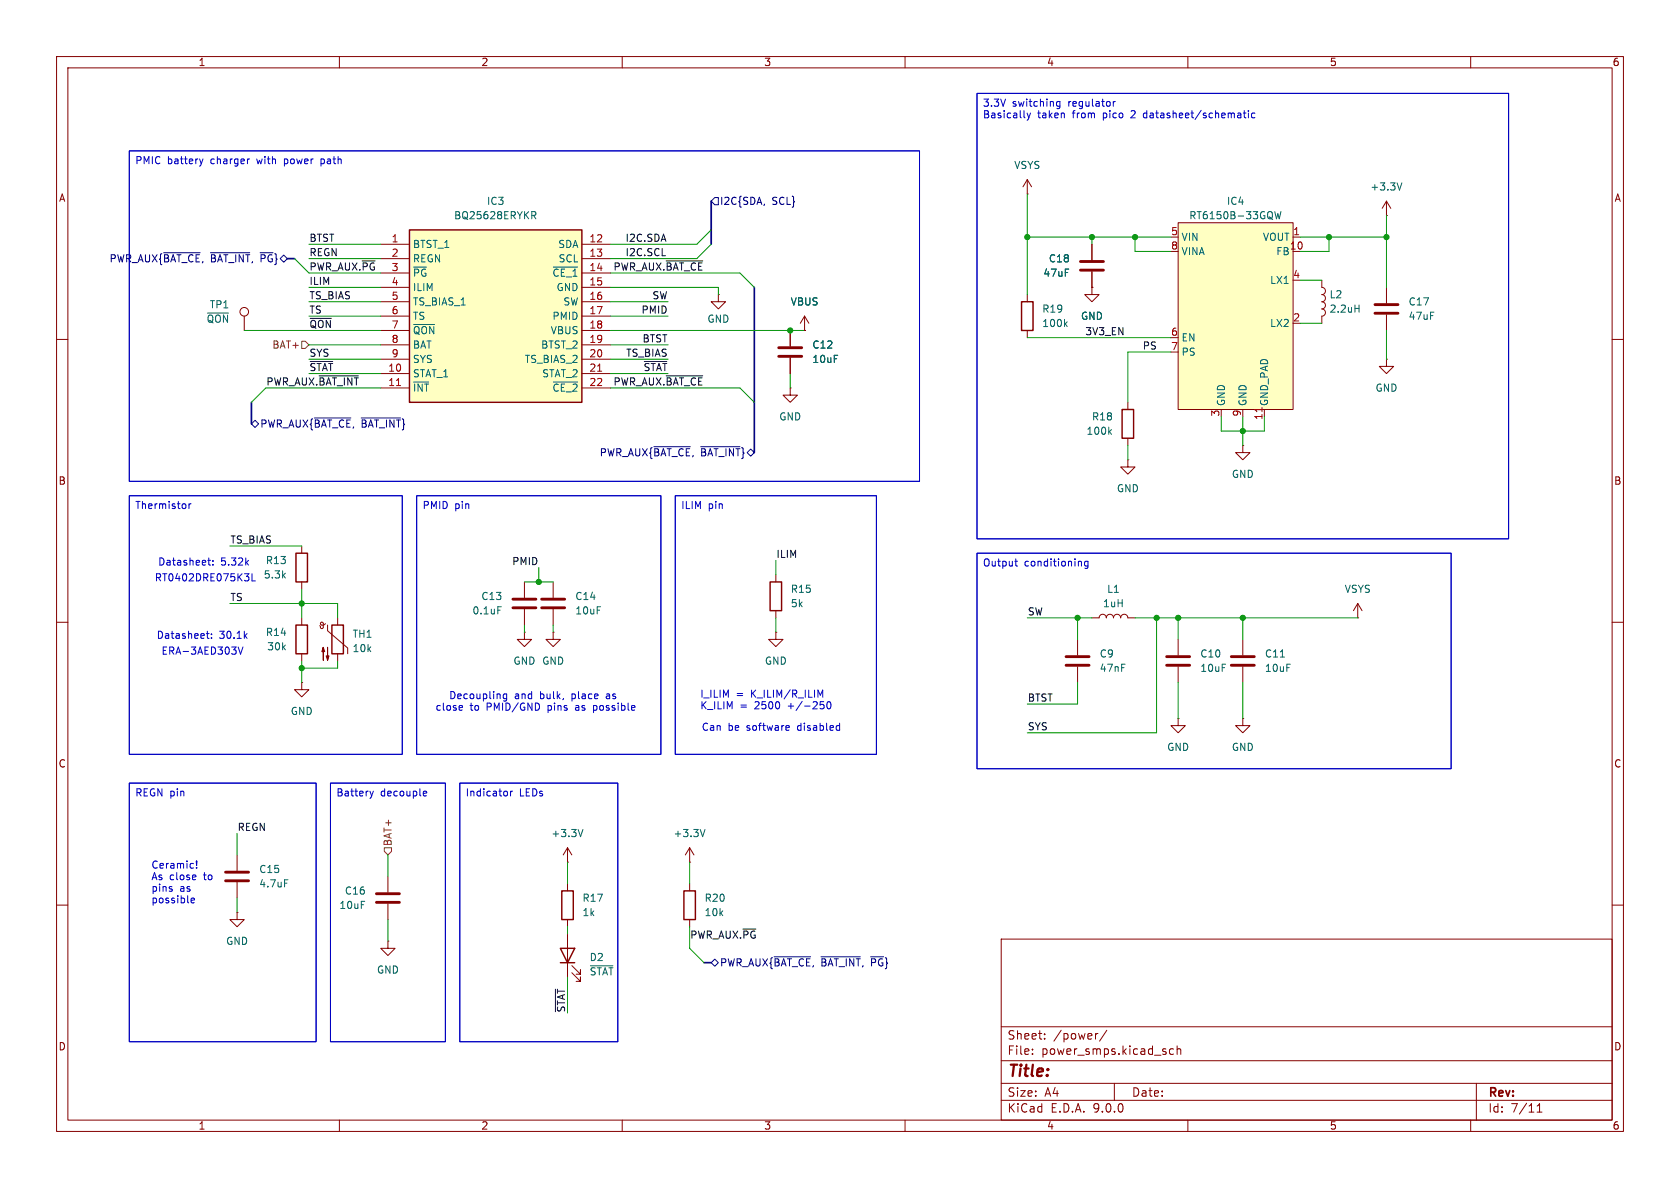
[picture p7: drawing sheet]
<svg xmlns="http://www.w3.org/2000/svg" width="297mm" height="210mm" viewBox="0 0 297 210" stroke-linecap="round" stroke-linejoin="round" font-family="sans-serif">
<g fill="none" stroke="#840000" stroke-width=".18">
<path d="M10 10h277v190h-277zM12 12h273v186h-273zM60 10v2M110 10v2M160 10v2M210 10v2M260 10v2M245.1 38.1h.1M245.1 35.6v2.5M245.1 35.6l-.8 1.2M245.1 35.6l.8 1.2M127 52.1v1.2h1.3l-1.3 1.3-1.3-1.3h1.3"/>
<path d="M127 52.1h.1M181.6 52.1v1.2M181.6 58.4v1.3M193 50.8v1.3h1.3l-1.3 1.2-1.2-1.2h1.2M193 50.8h.1M233.7 49.5v1.3a.64 .64 0 0 1 .6 .6 .64 .64 0 0 1-.6 .7 .64 .64 0 0 1 .6 .6 .64 .64 0 0 1-.6 .6 .64 .64 0 0 1 .6 .7 .64 .64 0 0 1-.6 .6 .64 .64 0 0 1 .6 .7 .64 .64 0 0 1-.6 .6M233.7 55.9v1.3M245.1 50.8v2.8M245.1 55.6v2.8M10 60h2M219.7 78.7v1.3h1.3l-1.3 1.3-1.3-1.3h1.3M219.7 78.7h.1"/>
<path d="M285 60h2M10 110h2M53.3 109.2v1.3M53.3 115.6v1.2M56.5 110.6l.1 .3M57.5 110.2l-.3 .3h-.4l-.2-.3 .1-.2h.3l.1 .1v.8l-.2 .2-.3-.2M57.9 110.5v1l3.6 3.1v1M59.7 109.2v1.3M59.7 115.6v1.2M208.3 113v2.8M208.3 117.9v2.8M240 109.2h.1"/>
<path d="M240 106.7l-.7 1.3M240 106.7l.8 1.3M240 106.7v2.5M285 110h2M53.3 120.7v1.2h1.3l-1.3 1.3-1.2-1.3h1.2M53.3 120.7h.1M208.3 127v1.3h1.2l-1.2 1.2-1.3-1.2h1.3M208.3 127h.1M41.9 151.1v2.8M41.9 156v2.8M10 160h2M41.9 161.3v1.3h1.3l-1.3 1.2-1.3-1.2h1.3"/>
<path d="M41.9 161.3h.1M68.6 166.4v1.2h1.2l-1.2 1.3-1.3-1.3h1.3M68.6 166.4h.1M177 166h108v32h-108zM285 160h2M60 198v2M110 198v2M160 198v2M177 194.5h108M177 191.5h108M177 187.5h108M177 181.5h108"/>
<path d="M182.5 186.3v.1M182.5 185.5v.1M184.7 183.6v.1M184.7 182.8v.1M194.1 182.7l-.3 .1M195.7 182.1l-1.3 2M197 191.5v3M207.5 185.5l-.5-.1-.3 .3v.4l.2 .2h.6M208.1 185.5l.2-.1 .4 .1v.9M208.1 184.9v1.5M210 198v2M260 198v2"/>
<path d="M261 191.5v6.5M271.7 196.6h.9M271.7 195.5l.5-.4v1.5"/>
</g>
<path d="M180.6 53.3h2v5.1h-2zM52.3 110.5h2.1v5.1h-2.1zM58.7 110.5h2v5.1h-2z" fill="none" stroke="#840000" stroke-width=".25"/>
<path d="M247.8 32.3l-.4 1.3M188.3 57.2l.4 .5M188.7 56.9l-.5 .5M239.5 54.5h.8M240.3 53.9v1.3M50.3 155.5h.6" fill="none" stroke="#006464" stroke-width=".18"/>
<path d="M243.1 53.8h4M243.1 55.4h4M206.2 116.1h4.1M206.2 117.6h4.1M39.9 154.2h4M39.9 155.7h4" fill="none" stroke="#840000" stroke-width=".51"/>
<g fill="#840000" stroke="#840000" stroke-width=".18">
<path d="M57.1 114.4l.3 .8h-.5l.2-.8v2.3z"/>
<path d="M57.9 114.4v2.3l-.2-.7h.5l-.3 .7z"/>
</g>
<path d="M208.3 39.4h20.3v33h-20.3z" fill="#ffffc2"/>
<g fill="none" stroke="#840000" stroke-width=".18">
<path d="M181.6 34.3h.1M181.6 31.8l-.8 1.2M181.6 31.8l.8 1.2M181.6 31.8v2.5M208.3 39.4h20.3v33h-20.3zM43.2 55.9v2.5M139.7 58.4v2.8M142.2 58.4h.1M142.2 55.9l-.7 1.3M142.2 55.9l.8 1.3M142.2 55.9v2.5M193 43.2v2.8"/>
<path d="M193 48v2.8M228.6 41.9h1.3M139.7 63.2v2.8M245.1 63.5v1.3h1.3l-1.3 1.2-1.3-1.2h1.3M245.1 63.5h.1M53.3 96.5v1.3M53.3 102.9v1.2M190.5 113v2.8M190.5 117.9v2.8M193 109.2h1.3a.64 .64 0 0 1 .6-.6 .64 .64 0 0 1 .7 .6 .64 .64 0 0 1 .6-.6 .64 .64 0 0 1 .6 .6 .64 .64 0 0 1 .7-.6 .64 .64 0 0 1 .6 .6 .64 .64 0 0 1 .7-.6 .64 .64 0 0 1 .6 .6h1.3M68.6 154.9v2.8M68.6 159.8v2.8"/>
<circle cx="43.2" cy="55.1" r=".76"/>
</g>
<path d="M223.1 72.1v.7" fill="none" stroke="#a90000" stroke-width=".18"/>
<path d="M225.4 37.4l.3 1.3 .2-.9 .3 .9 .3-1.3M36.7 55.3h3.7" fill="none" stroke="#006464" stroke-width=".18"/>
<path d="M191 46.2h4.1M191 47.8h4.1M137.7 61.5h4M137.7 63h4M188.5 116.1h4M188.5 117.6h4M66.5 158h4.1M66.5 159.5h4.1" fill="none" stroke="#840000" stroke-width=".51"/>
<path d="M52.3 97.8h2.1v5.1h-2.1z" fill="none" stroke="#840000" stroke-width=".25"/>
<path d="M72.4 40.6h30.5v30.5h-30.5z" fill="#ffffc2"/>
<path d="M72.4 40.6h30.5v30.5h-30.5zM198.4 72.4h2v5.1h-2zM136.1 102.9h2.1v5.1h-2.1zM99.3 157.5h2v5.1h-2zM120.9 157.5h2v5.1h-2zM99.1 167.6h2.5l-1.3 2.6zM99.1 170.2h2.5" fill="none" stroke="#840000" stroke-width=".25"/>
<g fill="none" stroke="#840000" stroke-width=".18">
<path d="M67.3 43.2h5.1M67.3 45.7h5.1M67.3 48.3h5.1M67.3 50.8h5.1M67.3 53.3h5.1M67.3 55.9h5.1M67.3 58.4h5.1M102.9 43.2h5M102.9 45.7h5M102.9 48.3h5M102.9 50.8h5M102.9 53.3h5"/>
<path d="M102.9 55.9h5M102.9 58.4h5M139.7 58.4v2.8M142.2 58.4h.1M193 50.8h.1M193 43.2v2.8M193 48v2.8M67.3 61h5.1M67.3 63.5h5.1M67.3 66h5.1M67.3 68.6h5.1M102.9 61h5"/>
<path d="M102.9 63.5h5M102.9 66h5M102.9 68.6h5M139.7 68.6v1.3h1.3l-1.3 1.2-1.3-1.2h1.3M139.7 68.6h.1M139.7 63.2v2.8M199.4 71.1v1.3M199.4 77.5v1.2M199.4 81.3v1.3h1.3l-1.3 1.2-1.3-1.2h1.3M199.4 81.3h.1M92.7 111.8v1.2h1.3l-1.3 1.3-1.3-1.3h1.3M92.7 111.8h.1"/>
<path d="M92.7 102.9v2.8M92.7 107.7v2.8M97.8 111.8v1.2h1.3l-1.3 1.3-1.3-1.3h1.3M97.8 111.8h.1M97.8 102.9v2.8M97.8 107.7v2.8M137.2 111.8v1.2h1.2l-1.2 1.3-1.3-1.3h1.3M137.2 111.8h.1M137.2 101.6v1.3M137.2 108v1.2M219.7 113v2.8M219.7 117.9v2.8"/>
<path d="M219.7 127v1.3h1.3l-1.3 1.2-1.3-1.2h1.3M219.7 127h.1M100.3 152.4h.1M100.3 149.9v2.5M100.3 156.2v1.3M100.3 149.9l-.7 1.2M100.3 149.9l.8 1.2M121.9 152.4h.1M121.9 149.9l-.7 1.2M121.9 149.9l.8 1.2M121.9 149.9v2.5M121.9 156.2v1.3"/>
<path d="M100.3 162.6v1.2M100.3 165.1v7.6M101.1 172l1.5 1.5v-.8v.8h-.7M101.1 170.7l1.5 1.5v-.7v.7h-.7M121.9 162.6v1.2"/>
</g>
<path d="M94 37.4h.5l.2 .3-.1 .3-.6 .1M94.3 38.1l.4 .6M73.1 57.4h3.8M97.8 47.2h4.3M97.8 67.5h4.3M196.1 76.3l.4 .5M196.5 75.9l-.5 .5M88 107.3h.6M226.4 116.1h.7M103.1 146.6l-.5 1.3M124.6 146.6l-.4 1.3M104.4 170.7h4" fill="none" stroke="#006464" stroke-width=".18"/>
<path d="M70.1 68.2h.7M105.7 65.6h.7" fill="none" stroke="#a90000" stroke-width=".18"/>
<path d="M90.7 105.9h4M90.7 107.4h4M95.8 105.9h4M95.8 107.4h4M217.7 116.1h4M217.7 117.6h4" fill="none" stroke="#840000" stroke-width=".51"/>
<path d="M126.4 34.9h.6v1.3h-.6l-.7-.6zM135.2 36.1l-.1 .2M28.9 44.7h6.5M37.2 44.7h7M45.1 74.3l.6 .6-.6 .7-.7-.7zM55.6 73.9h6.4M63.9 73.9h6.9M115.6 79h6.4M123.9 79h6.9M125.7 170.2l.7-.7 .6 .7-.6 .6zM136.9 169.1h6.4M145.1 169.1h7" fill="none" stroke="#000084" stroke-width=".18"/>
<path d="M53.3 60.3h.7l.6 .7-.6 .6h-.7zM67.9 149.9h1.3v.6l-.6 .6-.7-.6z" fill="none" stroke="#725600" stroke-width=".18"/>
<path d="M54.8 56.3h3.8M117.8 46.1h6.4M54.8 63.9h4M56.4 66.4h7M113.9 63.9h4M117.8 66.4h6.4M98.2 174.9v3.9" fill="none" stroke="#0f0f0f" stroke-width=".18"/>
<path d="M125.7 35.6v7.6M50.8 45.7h1.3M133.3 50.8v29.2M44.4 71.1v3.8M124.5 170.2h1.2" fill="none" stroke="#000084" stroke-width=".3"/>
<g fill="none" stroke="#009600" stroke-width=".18">
<path d="M181.6 34.3v17.8M245.1 38.1v12.7M43.2 58.4h24.1M52.1 45.7l2.5 2.6h12.7M54.6 45.7h12.7M54.6 43.2h12.7M54.6 50.8h12.7M54.6 55.9h12.7M54.6 53.3h12.7M107.9 48.3h22.9l2.5 2.5M107.9 58.4h34.3M107.9 50.8h19.1v1.3"/>
<path d="M107.9 55.9h10.2M107.9 53.3h10.2M125.7 43.2l-2.5 2.5h-15.3M125.7 40.6l-2.5 2.6h-15.3M181.6 59.7h25.4M181.6 41.9h25.4M193 41.9v1.3M200.7 41.9v2.6h6.3M229.9 41.9h15.2M229.9 49.5h3.8M229.9 57.2h3.8M234.9 41.9v2.6h-5"/>
<path d="M245.1 58.4v5.1M54.6 61h12.7M54.6 66h12.7M54.6 63.5h12.7M67.3 68.6h-20.3l-2.6 2.5M107.9 68.6h22.9l2.5 2.5M107.9 61h10.2M107.9 66h10.2M107.9 63.5h10.2M139.7 66v2.6M199.4 78.7v2.6M207 62.2h-7.6v8.9"/>
<path d="M215.9 73.7v2.5h7.6v-2.5M219.7 73.7v5M40.6 96.5h12.7M137.2 99.1v2.5M40.6 106.7h19.1v2.5M53.3 104.1v5.1M53.3 116.8v3.9M59.7 116.8v1.3h-6.4M92.7 102.9h5.1M92.7 110.5v1.3M95.2 100.3v2.6M97.8 110.5v1.3"/>
<path d="M137.2 109.2v2.6M181.6 109.2h11.4M190.5 109.2v3.8M200.7 109.2h39.3M204.5 109.2v20.3h-22.9M208.3 109.2v3.8M219.7 109.2v3.8M190.5 120.7v3.8h-8.9M208.3 120.7v6.3M219.7 120.7v6.3M41.9 147.3v3.8M41.9 158.8v2.5"/>
<path d="M68.6 151.1v3.8M100.3 152.4v3.8M121.9 152.4v3.8M68.6 162.6v3.8M100.3 163.8v1.3M100.3 172.7v6.4M121.9 163.8v3.8l2.6 2.6"/>
</g>
<g fill="none" stroke="#0000c2" stroke-width=".18">
<path d="M172.7 16.5h94v78.8h-94zM181.6 20l.3 .8M182.2 20l-.3 .8M187.4 17.9v1.1l-.3 .2-.3-.1M187.4 18l-.4-.1-.2 .3 .1 .5h.5M196.8 17.9v.9M197.2 17.9l-.4 .3M219.8 20h.5M220 19.6v1l.3 .2M220.7 19.6v.1M220.7 20v.8M22.9 26.7h139.7v58.4h-139.7z"/>
<path d="M35.9 28.1l-.3 .8M44.1 28.1l-.2 .1M56.8 28.1v1.3M56.8 28.9h.1M56.9 28.1l-.1 .1M181.9 20.8l-.3 .5M202.3 20l-.2 .2 .2 .6M221.9 20h-.4l-.3 .2 .2 .6h.5M22.9 87.6h48.2v45.8h-48.2zM33.4 89.1v.8M33.8 89.1l-.4 .2M36.7 99.1h.5"/>
<path d="M36.9 98.6v1.1l.3 .2M37.6 99.8v.1M37.6 99.1v.1M73.7 87.6h43.1v45.8h-43.1zM119.4 87.6h35.5v45.8h-35.5zM172.7 97.8h83.8v38.1h-83.8zM179.4 99.2h.5M179.6 98.8v1.1l.3 .2M191 99.2l.2 .2v.7M192.3 99.3l-.3-.1-.3 .3 .2 .5h.4M192.3 99.2v1l-.2 .3-.3-.1M36.5 112h.5"/>
<path d="M36.7 111.6v1.1l.3 .2M37.4 112.7v.2M37.4 112.1v.1M42.1 114.4l.4 1.2 .5-1.2M43.2 101.4h.8l-.4 .5M43.9 102v.6M44.5 101.4v1.3h.7M22.9 138.4h33v45.8h-33zM58.4 138.4h20.3v45.8h-20.3zM65.4 139.9l.3 .8M66 139.9l-.3 .8M74.9 139.9h.4l.1 .3-.6 .1"/>
<path d="M81.3 138.4h27.9v45.8h-27.9zM81.7 125.5l-.4 .1M81.7 124.8l.1 .2-.6 .1M89 123.9h.1M89.6 122.7v1l-.3 .2M89.6 122.7h-.4l-.2 .2 .1 .6h.5M89.6 139.9l.1 .2-.1 .5M90.3 139.9v.8M90.6 139.9l-.3 .2M104.9 124.7v1.3M104.9 125.5l.2 .1M139.1 128.3h.4v.3l-.6 .1"/>
<path d="M139.5 129l-.4 .1M145 124h.6M145 122.9l.4-.9v1.3M145.1 124.5h.3l.3 .3-.1 .4-.5 .1M146.3 124.2l.2-.2a.68 .68 0 0 1 .4 .7 .68 .68 0 0 1-.4 .6l-.2-.1-.1-.4zM148.3 128.3h.1M148.4 127.8v1.3M148.4 129l-.1 .1M33.8 159.2l.6-.1-.1-.3h-.3l-.2 .1v.6h.5M34.1 152.6l.1 .1M34.2 153.4l-.1 .1M34.8 153.4v.1"/>
<path d="M34.8 152.2v.8M65.7 140.7l-.2 .4M74.9 140.6h.5"/>
</g>
<g fill="#009600" stroke="#009600" stroke-width=".18">
<circle cx="53.3" cy="106.7" r=".46"/>
<circle cx="53.3" cy="118.1" r=".46"/>
<circle cx="208.3" cy="109.2" r=".46"/>
<circle cx="219.7" cy="109.2" r=".46"/>
<circle cx="204.5" cy="109.2" r=".46"/>
<circle cx="181.6" cy="41.9" r=".46"/>
<circle cx="200.7" cy="41.9" r=".46"/>
<circle cx="193" cy="41.9" r=".46"/>
<circle cx="190.5" cy="109.2" r=".46"/>
<circle cx="219.7" cy="76.2" r=".46"/>
<circle cx="245.1" cy="41.9" r=".46"/>
<circle cx="234.9" cy="41.9" r=".46"/>
<circle cx="139.7" cy="58.4" r=".46"/>
<circle cx="95.2" cy="102.9" r=".46"/>
</g>
<text font-size="2.8" fill="#840000" x="178" y="190.9">Title:</text>
<g font-size="2.1" fill="#840000">
<text x="178" y="184">Sheet:</text>
<text x="186.2" y="184">/power/</text>
<text x="178" y="186.7">File:</text>
<text x="184.1" y="186.7">power_smps.kicad_sch</text>
<text x="178" y="196.9">KiCad</text>
<text x="178" y="194.1">Size:</text>
<text x="184.7" y="194.1">A4</text>
<text x="185.7" y="196.9">E.D.A.</text>
<text x="193.3" y="196.9">9.0.0</text>
<text x="200" y="194.1">Date:</text>
<text x="263" y="194.3">Rev:</text>
<text x="263" y="196.9">Id:</text>
<text x="267.1" y="196.9">7/11</text>
</g>
<g font-size="1.8" fill="#840000">
<text x="35" y="11.9">1</text>
<text x="85" y="11.9">2</text>
<text x="135" y="11.9">3</text>
<text x="185" y="11.9">4</text>
<text x="235" y="11.9">5</text>
<text x="285" y="11.9">6</text>
<text x="10.3" y="35.9">A</text>
<text x="285.3" y="35.9">A</text>
<text x="10.3" y="85.9">B</text>
<text x="285.3" y="85.9">B</text>
<text x="10.3" y="135.9">C</text>
<text x="285.3" y="135.9">C</text>
<text x="10.3" y="185.9">D</text>
<text x="285.3" y="185.9">D</text>
<text x="35" y="199.9">1</text>
<text x="85" y="199.9">2</text>
<text x="135" y="199.9">3</text>
<text x="185" y="199.9">4</text>
<text x="235" y="199.9">5</text>
<text x="285" y="199.9">6</text>
</g>
<g font-size="1.8" fill="#0000c2">
<text x="173.7" y="19.2">3.3V</text>
<text x="173.7" y="21.2">Basically</text>
<text x="179" y="19.2">switching</text>
<text x="183.4" y="21.2">taken</text>
<text x="189" y="19.2">regulator</text>
<text x="189.7" y="21.2">from</text>
<text x="195.3" y="21.2">pico</text>
<text x="200.4" y="21.2">2</text>
<text x="202.8" y="21.2">datasheet/schematic</text>
<text x="23.8" y="29.3">PMIC</text>
<text x="29.6" y="29.3">battery</text>
<text x="37.3" y="29.3">charger</text>
<text x="45.7" y="29.3">with</text>
<text x="50.7" y="29.3">power</text>
<text x="57.4" y="29.3">path</text>
<text x="23.8" y="90.3">Thermistor</text>
<text x="74.6" y="90.3">PMID</text>
<text x="80.4" y="90.3">pin</text>
<text x="120.3" y="90.3">ILIM</text>
<text x="125.2" y="90.3">pin</text>
<text x="27.9" y="100.2">Datasheet:</text>
<text x="39" y="100.2">5.32k</text>
<text x="173.7" y="100.5">Output</text>
<text x="181.1" y="100.5">conditioning</text>
<text x="27.3" y="103">RT0402DRE075K3L</text>
<text x="27.6" y="113.1">Datasheet:</text>
<text x="38.8" y="113.1">30.1k</text>
<text x="28.5" y="115.9">ERA-3AED303V</text>
<text x="76.9" y="125.8">close</text>
<text x="79.3" y="123.8">Decoupling</text>
<text x="83.1" y="125.8">to</text>
<text x="86.1" y="125.8">PMID/GND</text>
<text x="90.9" y="123.8">and</text>
<text x="95.6" y="123.8">bulk,</text>
<text x="97.1" y="125.8">pins</text>
<text x="101.3" y="123.8">place</text>
<text x="102.2" y="125.8">as</text>
<text x="105.5" y="125.8">possible</text>
<text x="107.6" y="123.8">as</text>
<text x="123.7" y="123.5">I_ILIM</text>
<text x="123.7" y="125.6">K_ILIM</text>
<text x="130.1" y="123.5">=</text>
<text x="130.8" y="125.6">=</text>
<text x="132.9" y="123.5">K_ILIM/R_ILIM</text>
<text x="133.5" y="125.6">2500</text>
<text x="139.5" y="125.6">+/-250</text>
<text x="124" y="129.4">Can</text>
<text x="128.7" y="129.4">be</text>
<text x="132.1" y="129.4">software</text>
<text x="141.3" y="129.4">disabled</text>
<text x="23.8" y="141.1">REGN pin</text>
<text x="59.4" y="141.1">Battery</text>
<text x="67.3" y="141.1">decouple</text>
<text x="82.2" y="141.1">Indicator</text>
<text x="91.8" y="141.1">LEDs</text>
<text x="26.7" y="153.6">Ceramic!</text>
<text x="26.7" y="155.7">As close</text>
<text x="36.1" y="155.7">to</text>
<text x="26.7" y="157.7">pins</text>
<text x="26.7" y="159.8">possible</text>
<text x="31.8" y="157.7">as</text>
</g>
<g font-size="1.8" fill="#006464">
<text x="179.2" y="30.1">VSYS</text>
<text x="242.2" y="33.9">+3.3V</text>
<text x="80.2" y="39">BQ25628ERYKR</text>
<text x="86" y="36.4">IC3</text>
<text x="210.1" y="39">RT6150B-33GQW</text>
<text x="216.8" y="36.4">IC4</text>
<text x="72.9" y="44">BTST_1</text>
<text x="72.9" y="46.6">REGN</text>
<text x="98.6" y="44">SDA</text>
<text x="98.7" y="46.6">SCL</text>
<text x="185.3" y="46.6">C18</text>
<text x="208.8" y="42.8">VIN</text>
<text x="208.8" y="45.3">VINA</text>
<text x="223.2" y="42.8">VOUT</text>
<text x="225.5" y="45.3">FB</text>
<text x="72.9" y="49.1">~{PG}</text>
<text x="72.9" y="51.7">ILIM</text>
<text x="97.6" y="49.1">~{CE_1}</text>
<text x="98.3" y="51.7">GND</text>
<text x="184.4" y="49.1">47uF</text>
<text x="224.4" y="50.4">LX1</text>
<text x="235" y="52.9">L2</text>
<text x="36.4" y="57.3">~{QON}</text>
<text x="37" y="54.7">TP1</text>
<text x="72.9" y="54.2">TS_BIAS_1</text>
<text x="72.9" y="56.7">TS</text>
<text x="72.9" y="59.3">~{QON}</text>
<text x="97.3" y="59.3">VBUS</text>
<text x="97.6" y="56.7">PMID</text>
<text x="99.5" y="54.2">SW</text>
<text x="125" y="57.3">GND</text>
<text x="139.7" y="54.2">VBUS</text>
<text x="184.2" y="55.5">R19</text>
<text x="184.2" y="58">100k</text>
<text x="191" y="56.7">GND</text>
<text x="224.4" y="58">LX2</text>
<text x="235" y="55.5">2.2uH</text>
<text x="248.9" y="54.2">C17</text>
<text x="248.9" y="56.7">47uF</text>
<text x="72.9" y="61.8">BAT</text>
<text x="72.9" y="64.4">SYS</text>
<text x="92.7" y="64.4">TS_BIAS_2</text>
<text x="95.6" y="61.8">BTST_2</text>
<text x="143.5" y="61.8">C12</text>
<text x="143.5" y="64.4">10uF</text>
<text x="208.8" y="60.6">EN</text>
<text x="208.8" y="63.1">PS</text>
<text x="72.9" y="66.9">STAT_1</text>
<text x="72.9" y="69.4">~{INT}</text>
<text x="95.7" y="66.9">STAT_2</text>
<text x="97.6" y="69.4">~{CE_2}</text>
<text x="216.8" y="71.9" transform="rotate(-90 216.8 71.9)">GND</text>
<text x="220.6" y="71.9" transform="rotate(-90 220.6 71.9)">GND</text>
<text x="224.4" y="71.9" transform="rotate(-90 224.4 71.9)">GND_PAD</text>
<text x="243.1" y="69.4">GND</text>
<text x="137.7" y="74.5">GND</text>
<text x="192" y="77.1">100k</text>
<text x="192.9" y="74.5">R18</text>
<text x="197.4" y="87.2">GND</text>
<text x="217.7" y="84.7">GND</text>
<text x="46.9" y="99.9">R13</text>
<text x="46.5" y="102.5">5.3k</text>
<text x="85" y="106.3">C13</text>
<text x="101.6" y="106.3">C14</text>
<text x="139.7" y="105">R15</text>
<text x="139.7" y="107.5">5k</text>
<text x="194.9" y="107.5">1uH</text>
<text x="195.6" y="105">L1</text>
<text x="237.6" y="105">VSYS</text>
<text x="46.9" y="112.6">R14</text>
<text x="62.2" y="112.9">TH1</text>
<text x="83.4" y="108.8">0.1uF</text>
<text x="101.6" y="108.8">10uF</text>
<text x="47.1" y="115.2">30k</text>
<text x="62.2" y="115.5">10k</text>
<text x="90.7" y="117.7">GND GND</text>
<text x="135.1" y="117.7">GND</text>
<text x="194.3" y="116.4">C9</text>
<text x="194.3" y="119">47nF</text>
<text x="212.1" y="116.4">C10</text>
<text x="212.1" y="119">10uF</text>
<text x="223.5" y="116.4">C11</text>
<text x="223.5" y="119">10uF</text>
<text x="51.3" y="126.6">GND</text>
<text x="206.2" y="132.9">GND</text>
<text x="217.7" y="132.9">GND</text>
<text x="97.4" y="148.2">+3.3V</text>
<text x="119" y="148.2">+3.3V</text>
<text x="45.7" y="154.5">C15</text>
<text x="45.7" y="157.1">4.7uF</text>
<text x="59.9" y="160.9">10uF</text>
<text x="60.9" y="158.3">C16</text>
<text x="102.9" y="159.6">R17</text>
<text x="124.5" y="159.6">R20</text>
<text x="39.9" y="167.2">GND</text>
<text x="102.9" y="162.2">1k</text>
<text x="124.5" y="162.2">10k</text>
<text x="66.5" y="172.3">GND</text>
<text x="104.1" y="170.1">D2</text>
<text x="104.1" y="172.6">~{STAT}</text>
</g>
<g font-size="1.8" fill="#000084">
<text x="127.2" y="36.4">I2C{SDA,</text>
<text x="136.5" y="36.4">SCL}</text>
<text x="19.3" y="46.6">PWR_AUX{~{BAT_CE},</text>
<text x="37.2" y="46.6">~{BAT_INT},</text>
<text x="46.2" y="46.6">~{PG}}</text>
<text x="45.9" y="75.8">PWR_AUX{~{BAT_CE},</text>
<text x="63.8" y="75.8">~{BAT_INT}}</text>
<text x="105.9" y="80.9">PWR_AUX{~{BAT_CE},</text>
<text x="123.8" y="80.9">~{BAT_INT}}</text>
<text x="127.2" y="171">PWR_AUX{~{BAT_CE},</text>
<text x="145.1" y="171">~{BAT_INT},</text>
<text x="154.1" y="171">~{PG}}</text>
</g>
<g font-size="1.8" fill="#a90000">
<text x="206.9" y="41.7">5</text>
<text x="228.5" y="41.7">1</text>
<text x="69.1" y="42.9">1</text>
<text x="69.1" y="45.5">2</text>
<text x="104.1" y="42.9">12</text>
<text x="104.1" y="45.5">13</text>
<text x="206.9" y="44.2">8</text>
<text x="227.9" y="44.2">10</text>
<text x="69.1" y="50.5">4</text>
<text x="69.1" y="53.1">5</text>
<text x="104.1" y="48">14</text>
<text x="104.1" y="50.5">15</text>
<text x="104.1" y="53.1">16</text>
<text x="228.5" y="49.3">4</text>
<text x="69.1" y="55.6">6</text>
<text x="69.1" y="58.2">7</text>
<text x="104.1" y="55.6">17</text>
<text x="104.1" y="58.2">18</text>
<text x="206.9" y="59.4">6</text>
<text x="228.5" y="56.9">2</text>
<text x="68.5" y="65.8">10</text>
<text x="69.1" y="60.7">8</text>
<text x="69.1" y="63.2">9</text>
<text x="104.1" y="60.7">19</text>
<text x="104.1" y="63.2">20</text>
<text x="104.1" y="65.8">21</text>
<text x="206.9" y="62">7</text>
<text x="68.5" y="68.3">11</text>
<text x="104.1" y="68.3">22</text>
<text x="215.6" y="73.7" transform="rotate(-90 215.6 73.7)">3</text>
<text x="219.5" y="73.7" transform="rotate(-90 219.5 73.7)">9</text>
<text x="223.3" y="74.3" transform="rotate(-90 223.3 74.3)">11</text>
</g>
<g font-size="1.8" fill="#0f0f0f">
<text x="54.6" y="45.4">REGN</text>
<text x="54.6" y="47.9">PWR_AUX.~{PG} 3</text>
<text x="54.6" y="42.8">BTST</text>
<text x="108.4" y="47.9">PWR_AUX.~{BAT_CE}</text>
<text x="110.5" y="42.8">I2C.SDA</text>
<text x="110.5" y="45.4">I2C.SCL</text>
<text x="54.6" y="50.5">ILIM</text>
<text x="54.6" y="53">TS_BIAS</text>
<text x="115.2" y="53">SW</text>
<text x="54.6" y="58.1">~{QON}</text>
<text x="54.6" y="55.5">TS</text>
<text x="113.3" y="55.5">PMID</text>
<text x="191.8" y="59.3">3V3_EN</text>
<text x="54.6" y="65.7">~{STAT}</text>
<text x="54.6" y="63.2">SYS</text>
<text x="110.6" y="63.2">TS_BIAS</text>
<text x="113.5" y="60.6">BTST</text>
<text x="113.7" y="65.7">~{STAT}</text>
<text x="201.9" y="61.9">PS</text>
<text x="47" y="68.2">PWR_AUX.~{BAT_INT}</text>
<text x="108.4" y="68.2">PWR_AUX.~{BAT_CE}</text>
<text x="40.6" y="96.2">TS_BIAS</text>
<text x="90.5" y="100">PMID</text>
<text x="137.2" y="98.7">ILIM</text>
<text x="40.6" y="106.3">TS</text>
<text x="181.6" y="108.9">SW</text>
<text x="181.6" y="124.1">BTST</text>
<text x="181.6" y="129.2">SYS</text>
<text x="41.9" y="147">REGN</text>
<text x="121.9" y="166">PWR_AUX.~{PG}</text>
<text x="100" y="179.1" transform="rotate(-90 100 179.1)">~{STAT}</text>
</g>
<g font-size="1.8" fill="#725600">
<text x="48" y="61.8">BAT+</text>
<text x="69.4" y="149.7" transform="rotate(-90 69.4 149.7)">BAT+</text>
</g>
</svg>
